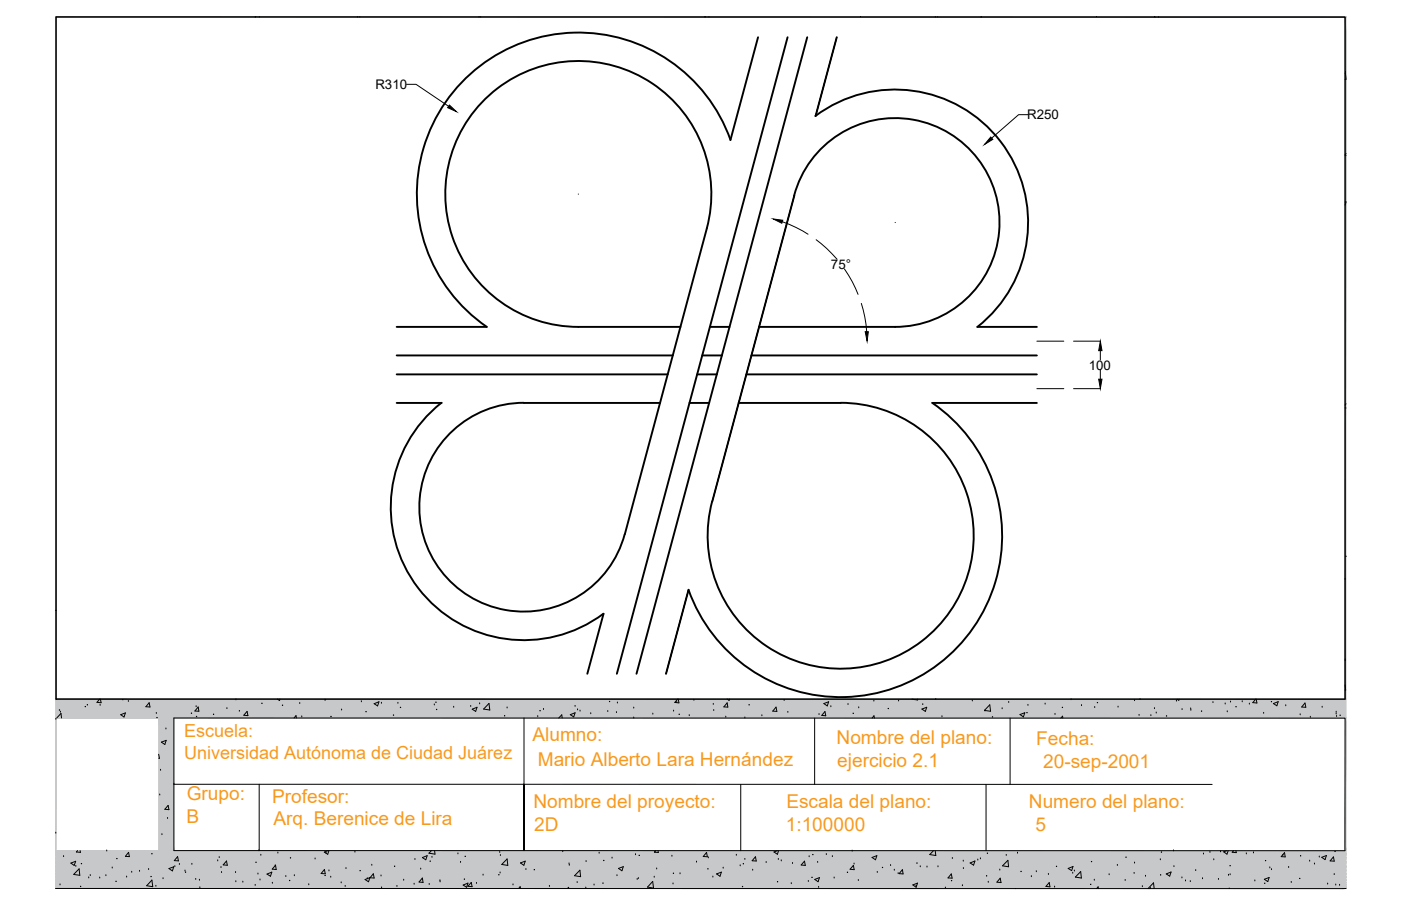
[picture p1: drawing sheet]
<svg xmlns="http://www.w3.org/2000/svg" width="432mm" height="279mm" viewBox="0 0 432 279" stroke-linecap="round" stroke-linejoin="round" font-family="sans-serif">
<!-- layer: Layer2 -->
<g fill="none" stroke="#000" stroke-width=".59">
<path d="M233.6 11.5l-8.5 31.7M242.7 11.5l-52.6 196.3M248.8 11.5l-52.6 196.3M257.9 11.5l-6.6 24.3a41 41 0 0 1 57.1 7.9 41 41 0 0 1-7.2 57.1M225.1 43.1a49.8 49.8 0 0 0-77.1-22.8 49.8 49.8 0 0 0 2 80.5h-27.7M244.8 60.3a32.2 32.2 0 0 1 36.7-23.4 32.2 32.2 0 0 1 26.4 34.5 32.2 32.2 0 0 1-32 29.4M244.8 60.3l-25.3 94.3a41 41 0 0 0 32.5 51 41 41 0 0 0 47.9-36.8 41 41 0 0 0-40.8-44.6M122.3 115.5h83.5M122.3 109.6h85M178.2 100.8a41 41 0 0 1-40.8-44.6 41 41 0 0 1 48-36.8 41 41 0 0 1 32.4 51.1l-25.3 94.2a32.2 32.2 0 0 1-36.7 23.4 32.2 32.2 0 0 1-26.4-34.5 32.2 32.2 0 0 1 32-29.4M178.3 100.8h31.4M214.9 115.5h6"/>
<path d="M216.5 109.6h6M218.8 100.8h6M230 115.5h89.6M231.6 109.6h88M233.9 100.8h42M301.2 100.8h18.4M122.3 124.3h13.8M136.1 124.2a41 41 0 0 0-7.2 57.2 41 41 0 0 0 57.1 7.8M161.5 124.3h41.9M212.5 124.3h6.1M227.7 124.3h31.4M287.3 124.2a49.8 49.8 0 0 1 2.1 80.5 49.8 49.8 0 0 1-77.2-22.8l-6.9 25.9"/>
<path d="M287.4 124.3h32.2M186 189.3l-5 18.5"/>
</g>
<!-- layer: 0 -->
<g fill="none" stroke="#000" stroke-width=".31">
<path d="M17.3 5.2l397.3 .1v210.3h-397.3zM17.3 5.2h397.3v210.4h-397.3zM78.7 5.2v.1M78.9 5.1l-.2 .1M80 5.1l-.1 .2M110.2 5.1l-.1 .2M110.9 5.1v.2M147.7 5.1l-.1 .2M148.1 5.1l.1 .2M217.4 5.1l-.2 .1 .2 .1M218.5 5.1v.2M257.9 11.5l-6.5 24.3"/>
<path d="M265.2 5.2h.1M288.4 5.1l-.2 .2M289 5.1v.2M302.3 5.3h.2M337.9 5.1h.1M355.9 5.1l.1 .2M357.1 5.1l-.1 .2M414.6 22.6l.3 1.8M414.6 24.5h.3M414.7 22.3h.1M414.6 48h.3M414.9 47.3l-.3 .4"/>
<path d="M244.8 60.3l-25.3 94.3M414.9 62.2l-.3 .1M414.9 62.3l-.3 1M414.6 125.8h.3M414.9 124.5l-.3 .4M17.3 188.2v.1M212.2 181.9l-6.9 25.9M18.6 219.6h.1M30.7 215.6l-.8 1 1.3 .1-.3-1.1M30.9 217.5h.1M46 216.7l.2 1.3-1.2-.1zM60.5 217.9h.1"/>
<path d="M61.1 218l.2 1.3h-1.2zM72.7 215.8h.1M76.2 219.4l.2 1.3-1.3-.1zM85.5 215.6l.6 .4 .2-.4M100.2 216h.1M105.3 219h.1M111.4 216.4h.1M115.3 217l1.5-.6-.4 1.3zM117.6 216.9h.1M122.6 216.9h.1M133.9 217.4h.1M139.8 218.1h.1"/>
<path d="M145.1 217.9h.1M145.5 218.7l1.5-.6-.4 1.3zM147.8 217.1h.1M150.7 216.9l.3 2.1-1.9-.3zM156.3 218.3h.1M167.5 218.8h.1M178 218.9h.1M178.8 219.3h.1M187.3 219.4h.1M190 219.8h.1M190.3 216.8h.1M195.3 218.4h.1"/>
<path d="M207.6 219.3h.1M208.6 216.6h.1M208.9 215.6l-.9 1 1.3 .2-.3-1.2M213.9 216h.1M219.8 217.2h.1M224.1 216.8l.2 1.3-1.2-.1zM224.1 215.6l.6 .4 .2-.4M239.2 218.1l.2 1.3-1.2-.1zM242.8 219.7h.1M253.9 217l1.5-.6-.4 1.3zM254.3 219.4l.2 1.3-1.2-.1zM256.1 217.9h.1"/>
<path d="M261.4 217.3h.1M264.7 218.3h.1M269.3 216.2h.1M276.9 216.2h.1M281.1 215.6l1.7 .3v-.3M284.1 218.7l1.5-.6-.4 1.3zM288.4 215.7h.1M299.7 216.2h.1M303.6 219.3h.1M305.1 217.4l.2 1.9-1.9-.2zM308.9 218.6h.1M310.9 216.6h.1"/>
<path d="M316.8 217.5h.1M322.1 217.1h.1M330.1 215.8h.1M333.3 217.6h.1M337.4 218.2h.1M344.6 218.1h.1M349.7 216.1h.1M351.4 215.7h.1M355.8 218.5h.1M356.4 219.9h.1M362.6 216.2h.1M362.8 215.6l.5 .4 .1-.4"/>
<path d="M364.3 218.8h.1M367 218.6h.1M367 219h.1M373.8 216.7h.1M377.6 217.1h.1M378.2 219.5h.1M379.3 216.5h.1M382.9 216.4h.1M385.1 217.1h.1M387 215.6l-.9 1.1 1.3 .1-.2-1.2M389.5 220h.1M392.5 217l1.5-.6-.5 1.2z"/>
<path d="M396.3 217.6h.1M402.2 216.8l.3 1.3-1.3-.1zM407.5 218.1h.1M411.8 219.6h.1M414.6 203.2v.4M414.6 211.2l.1 1.6h-.1M17.2 221.6v.1M17.5 221.4l1.3-1.4 .2 1.4M37.2 220.4l1.5-.5-.5 1.2zM48.2 220h.1M48.9 232.6l.2 1.3-.2-.1M49.5 237.5h.1"/>
<path d="M49.7 228.9l1.5-.6-.4 1.3zM51.1 224.8h.1M53.6 221.4l361 .1-.1 40.9-360.9-.1zM90.6 221.4l.6-.7 .2 .7M93 221.1h.1M161.5 221.4v40.9v-20.4h-107.9M165.7 221h.1M172.2 221.4l.9-1 .2 1M175.8 220.4l1.4-.6-.4 1.3zM182.1 220.1h.1M195.3 221.4h.1M201.2 220.2h.1"/>
<path d="M212.4 220.7h.1M223.7 221.2h.1M229.6 221.4h.1M234.8 220.7h.1M251.1 221.5v20.4M252.4 220.4h.1M268.8 221.5l.6-.8 .1 .8M290.3 221h.1M311.3 221.5v20.4M314.4 220.4l1.4-.6-.4 1.3zM325.2 220.3h.1M326.9 221.5l.6-.6 .1 .6"/>
<path d="M351.1 220.6h.1M354.7 220.7h.1M400.7 220.4h.1M403.9 221.2h.1M411.8 220.2h.1M411.9 221h.1M17.2 256.9h.1M49.2 245.2h.1M49.9 257.4h.1M51.6 252.4h.1M51.8 248.4l.3 1.3-1.3-.1zM53.6 241.9h.1"/>
<path d="M79.9 241.9v20.4M161.5 241.9h212.1M228.3 241.9v20.5M303.9 241.9v20.5M17.1 274h397.8M18.5 272.9h.1M19.6 264.2h.1M21.8 266.2l1.5-.6-.4 1.3zM22.7 269.6l1.7-1.7 .2 2-1.9-.2M23.4 267.2h.1M23.9 262.3l-.4 .4 1.3 .2-.1-.6M27.3 270.7h.1"/>
<path d="M27.8 270h.1M30.7 270.8h.1M32.6 270.1h.1M32.9 262.4h.1M34.6 267.7h.1M39 270.5h.1M39.6 262.9l.3 1.3-1.2-.1zM40.6 269h.1M43 268.7h.1M45.8 268.2h.1M46.8 271.4l.3 2-1.9-.3zM48 273.3h.1"/>
<path d="M50.2 271h.1M52.1 267.9l1.5-.6-.5 1.3zM53.9 267.3h.1M54.7 264.2l.3 1.3-1.3-.1zM55.3 266.6h.1M57 268.6h.1M59.1 266.5h.1M60.3 271.2h.1M61.5 271.5h.1M61.6 273.8h.1M67.1 265.5h.1M67.6 264.5h.1"/>
<path d="M68.3 269.1h.1M69.8 265.5l.3 1.3-1.3-.1zM72.6 269.1h.1M72.7 271.9h.1M74.8 272h.1M79.5 269.6h.1M79.8 262.4h.1M80.1 271.4h.1M80.4 263.8h.1M82.3 269.6l1.5-.6-.4 1.2zM83.9 272.4h.1M84.8 267h.1"/>
<path d="M84.9 266.8l.2 1.4-1.2-.2zM85.6 263.1h.1M88.1 270.3h.1M90.7 270.1h.1M95.2 272.9h.1M97.1 264.9h.1M100 268.2l.2 1.3-1.2-.1zM101.1 262.3l-1.2 .5 1.1 .7 .4-1.2M101.4 268.6h.1M101.9 270.5h.1M105.2 272.3h.1M106.4 273.4h.1"/>
<path d="M106.6 267.9h.1M109.4 262.8h.1M112.5 271.2l1.5-.5-.4 1.2zM113.2 271h.1M114.6 266.8h.1M115.1 269.5l.2 1.3-1.3-.1zM117.4 270.1h.1M117.6 273.8h.1M122.3 273.4h.1M124.4 271.5h.1M127.6 272.7h.1M127.9 265.1h.1"/>
<path d="M129.7 268h.1M130.2 270.8l.2 1.3-1.2-.1zM130.2 264.5l1.5-.6-.5 1.2zM133 262.3l-.8 .8 1.9 .3-.2-1.1M133.1 264.4h.1M135.6 271.6h.1M135.6 272h.1M141.1 263.3h.1M141.9 266h.1M142.7 272.9l1.5-.6-.4 1.3zM145.2 272.1l.3 1.3-1.3-.1zM146.9 272.4h.1"/>
<path d="M148.9 269.9h.1M154.1 269.2h.1M154.2 263.8h.1M156.3 264.9l.2 2-1.9-.3zM158.1 272.9h.1M159.9 274l.4-.6 .1 .6M160.4 266.1l1.5-.5-.4 1.2zM162.1 268.2h.1M169.3 273.4h.1M173.4 262.7h.1M175.1 274h.1M175.4 266.4h.1"/>
<path d="M177.9 272.2h.1M178.7 268.4l.2 2-1.8-.3zM180.6 273.9h.1M180.6 265.7h.1M183.1 272.9h.1M184.7 263.1h.1M188.6 264.6h.1M190.2 270.1h.1M190.6 267.8l1.5-.5-.4 1.2zM195.9 263.6h.1M196.4 271.2h.1M201.2 271.8l.2 2.1-1.8-.3z"/>
<path d="M201.6 270.5h.1M201.9 262.9h.1M202.1 262.4l-.4 .4 1.2 .1-.1-.5M202.4 268h.1M207.1 264h.1M207.4 272.6h.1M209.6 269.5h.1M214.7 265.9h.1M217.8 262.9l.2 1.3-1.3-.1zM218.3 264.6h.1M219.7 270.5h.1M220.9 269.5l1.4-.5-.4 1.2z"/>
<path d="M222.9 267.7h.1M226.9 263.8h.1M228.1 267h.1M229.6 265h.1M232 268.4h.1M232.8 264.2l.3 1.3-1.3-.1zM236.1 266h.1M239.6 262.4l-1.1 .3 1.1 .8 .3-1.1M240.8 265.5h.1M243.9 272.5h.1M244.3 266.3h.1M247.9 265.6l.3 1.3-1.3-.1z"/>
<path d="M249.1 271.8h.1M249.4 264.2h.1M251.1 271.2l1.5-.5-.5 1.2zM252 266h.1M252.3 273.7h.1M254.7 263.5h.1M256.5 264.2h.1M257.1 270.8h.1M262.6 262.5h.1M263 266.9l.3 1.3-1.3-.1zM263.2 266.5h.1M264.5 271.5h.1"/>
<path d="M268.8 264.4l1.5-.5-.5 1.2zM270.4 269h.1M274.5 266.9h.1M275.6 268.4h.1M276.8 269.4h.1M278.1 268.2l.2 1.3-1.2-.1zM281.3 272.9l1.5-.6-.4 1.3zM283.6 267.3h.1M285.7 267.4h.1M287.7 262.4l-1.1 1.1 1.8 .3-.2-1.4M289.1 267.3h.1M291.4 273.9h.1"/>
<path d="M293.2 269.5l.3 1.3-1.3-.1zM296.6 273.1h.1M296.9 265.6h.1M296.9 267.9h.1M299 266.1l1.5-.6-.4 1.3zM301.4 265.2h.1M302.2 264.9h.1M304.6 272.1h.1M308.1 268.3h.1M308.3 270.8l.2 1.4-1.2-.2zM310.1 263.8h.1M310.6 265.3l.3 2-1.9-.3z"/>
<path d="M313 274h.1M313.6 263.1h.1M317.9 270.4h.1M319.4 268.8h.1M323.1 269.7h.1M323.4 272.2l.2 1.3-1.2-.1zM325 273.6h.1M329.2 267.8l1.5-.6-.4 1.3zM330.6 269.3h.1M331.1 268.6h.1M333.1 268.8l.2 2-1.9-.3zM337.3 271.5h.1"/>
<path d="M338 274l.5-.5v.5M341.8 269.8h.1M344.4 266.9h.1M349.5 269.3h.1M349.7 266.2h.1M352.1 273.4h.1M353.1 270.2h.1M354.2 274h-.3l1.6-1.7 .2 1.7M354.6 274h.1M357.6 265.1h.1M359.5 269.5l1.4-.6-.4 1.3zM361.7 262.4h.1"/>
<path d="M361.8 267.3h.1M364.3 270.7h.1M365.4 271.7h.1M366.9 271.9h.1M370.6 271h.1M370.9 263.4h.1M372.9 262.9h.1M374.1 265.1h.1M375.5 271.2h.1M376.2 262.7h.1M378 262.4l-.9 .3 1.1 .7 .3-1M378.6 269.9h.1"/>
<path d="M379.1 269.8h.1M380.2 262.4l-.4 .4 1.2 .1-.1-.5M384.1 263.3h.1M386.3 263h.1M386.8 271.7h.1M389.7 271.2l1.5-.6-.5 1.3zM391.4 267.6h.1M391.9 268.2h.1M395.4 263.8h.1M395.9 262.9l.2 1.4-1.2-.1zM397.2 267.5h.1M398 272.1h.1"/>
<path d="M403.6 265.6h.1M405.1 266.5h.1M406.6 264.3h.1M407.4 264.4l1.4-.6-.4 1.3zM409.2 272.6h.1M411 264.3l.2 1.3-1.2-.1zM411.7 272.9h.1M412.9 273h.1"/>
</g>
<!-- layer: Layer3 -->
<g fill="none" stroke="#000" stroke-width=".31">
<path d="M125.3 26h2.9l10.1 6.8M316.9 35.4h-3l-8.3 7.2M178.2 59.8l.1 .1M241.1 68.4a38.3 38.3 0 0 1 7.9 3.8M251.5 73.9a39.6 39.6 0 0 1 6.5 6M275.9 68.6h.1M260.3 82.9a36.6 36.6 0 0 1 4.2 7.9M265.5 93.6a36.8 36.8 0 0 1 1.6 8.7M319.6 105.2h8.3M319.6 119.9h8.3M330.9 105.2h8.3M330.9 119.9h8.3"/>
<path d="M339.1 108.1v2.9M339.1 114.1v2.8"/>
</g>
<path d="M138.5 32.4l2.2 2-2.7-1.2zM305.4 42.3l.6 .7-2.6 1.5zM238.3 67.5l3 .4-.3 .9zM266.7 102.3h.9l-.3 2.9zM339.1 105.2l.5 2.9h-1zM338.6 116.9h1l-.5 3z" fill="#000" stroke="#000" stroke-width=".31"/>
<!-- layer: 0 -->
<g fill="#c7c8ca" stroke="#c7c8ca" stroke-width=".31">
<path d="M414.6 5.3h.3z"/>
<path d="M17.1 213.2l.2 2.4z"/>
<path d="M414.6 5.4h.3v5.5z"/>
<path d="M17.1 215.6h397.5z"/>
<path d="M414.6 221.5h.3v1.1z"/>
<path d="M17.1 261.8l.1 .5z"/>
<path d="M414.5 261.8h.4z"/>
<path d="M17.1 262.3l397.4 .1z"/>
<path d="M17.1 264.5l397.8 .4h-397.8z"/>
<path d="M17.1 265.8l397.8 .4h-397.8z"/>
<path d="M17.1 267.4l397.8 .9h-397.8z"/>
<path d="M17.1 268.3l397.8 .2h-397.8z"/>
<path d="M17.1 268.5l397.8 .9h-397.8z"/>
<path d="M17.1 269.4l397.8 .2h-397.8z"/>
<path d="M17.1 269.6l397.8 .8h-397.8z"/>
<path d="M17.1 270.4l397.8 .2z"/>
<path d="M17.1 270.6l397.8 .8h-397.8z"/>
<path d="M17.1 271.4l397.8 .1z"/>
<path d="M17.1 271.5l397.8 .7h-397.8z"/>
<path d="M17.1 272.2h397.8z"/>
<path d="M17.1 272.9l397.8 .4h-397.8z"/>
<path d="M17.1 273.4l397.8 .3h-397.8z"/>
<path d="M17.1 273.7l397.8 .2h-397.8z"/>
<path d="M17.2 274h397.7z"/>
<path d="M17.1 274h397.8z"/>
<path d="M360.5 5.1l54.4 .1zM17.1 5.2h397.8zM17.1 5.1h343.4z"/>
<path d="M17.3 5.2l397.6 .1zM17.3 5.2l397.6 .1z"/>
<path d="M414.6 5.4l.3-.1zM414.6 5.3h.3z"/>
<path d="M17.3 5.3l-.2 .6zM17.1 5.3v.6z"/>
<path d="M17.3 5.9l-.2 1.4zM17.1 5.9v1.4z"/>
<path d="M17.3 7.3v208.3zM17.1 7.3v205.9z"/>
<path d="M414.9 10.9l-.3 204.7h.3zM414.6 5.4l.3 5.5-.3 204.7z"/>
<path d="M17.1 221.4h397.8v-.2zM17.1 215.8l397.8 5.4-397.8 .2z"/>
<path d="M17.1 215.8l397.8 5.4v-5.6zM17.1 215.6h397.8l-397.8 .2z"/>
<path d="M48.9 221.4h366zM48.9 221.4h366z"/>
<path d="M53.6 221.4l361.3 .1zM53.6 221.4l361.3 .1z"/>
<path d="M414.9 222.6l-.4 39.2h.4zM414.6 221.5l.3 1.1-.4 39.2z"/>
<path d="M17.2 221.4v40.9zM17.1 221.4v40.4z"/>
<path d="M48.9 221.4l4.7 40.9v-40.9zM48.9 221.4l4.7 40.9h-4.7z"/>
<path d="M17.1 262.3h36.5zM17.1 262.3h36.5z"/>
<path d="M414.9 261.8l-.4 .6h.4zM414.5 261.8h.4l-.4 .6z"/>
<path d="M17.1 262.3l397.4 .1zM17.1 262.3h36.5z"/>
<path d="M17.1 263.2l397.8-.1zM17.1 262.4l397.8 .7-397.8 .1z"/>
<path d="M17.1 262.4l397.8 .7v-.7zM17.1 262.4h397.8z"/>
<path d="M17.1 263.6h397.8zM17.1 263.2l397.8 .4h-397.8z"/>
<path d="M17.1 263.2l397.8 .4v-.4zM17.1 263.2h397.8z"/>
<path d="M17.1 264.5h397.8zM17.1 263.6l397.8 .9h-397.8z"/>
<path d="M17.1 263.6l397.8 .9v-.9zM17.1 263.6h397.8z"/>
<path d="M17.1 264.5l397.8 .4v-.4zM17.1 264.5h397.8z"/>
<path d="M17.1 265.8h397.8zM17.1 264.9l397.8 .9h-397.8z"/>
<path d="M17.1 264.9l397.8 .9v-.9zM17.1 264.9h397.8z"/>
<path d="M17.1 265.8l397.8 .4v-.4zM17.1 265.8h397.8z"/>
<path d="M17.1 267.1h397.8zM17.1 266.2l397.8 .9h-397.8z"/>
<path d="M17.1 266.2l397.8 .9v-.9zM17.1 266.2h397.8z"/>
<path d="M17.1 267.4l397.8-.1zM17.1 267.1l397.8 .2-397.8 .1z"/>
<path d="M17.1 267.1l397.8 .2v-.2zM17.1 267.1h397.8z"/>
<path d="M17.1 267.4l397.8 .9v-.9zM17.1 267.4h397.8z"/>
<path d="M17.1 268.3l397.8 .2v-.2zM17.1 268.3h397.8z"/>
<path d="M17.1 268.5l397.8 .9v-.9zM17.1 268.5h397.8z"/>
<path d="M17.1 269.4l397.8 .2v-.2zM17.1 269.4h397.8z"/>
<path d="M17.1 269.6l397.8 .8v-.8zM17.1 269.6h397.8z"/>
<path d="M17.1 270.4l397.8 .2zM17.1 270.4h397.8z"/>
<path d="M17.1 270.6l397.8 .8v-.8zM17.1 270.6h397.8z"/>
<path d="M17.1 271.4l397.8 .1zM17.1 271.4h397.8z"/>
<path d="M17.1 271.5l397.8 .7v-.7zM17.1 271.5h397.8z"/>
<path d="M17.1 272.2h397.8zM17.1 272.2h397.8z"/>
<path d="M17.1 272.9l397.8-.1zM17.1 272.2l397.8 .6-397.8 .1z"/>
<path d="M17.1 272.2l397.8 .6v-.6zM17.1 272.2h397.8z"/>
<path d="M17.1 272.9h397.8zM17.1 272.9h397.8z"/>
<path d="M17.1 272.9l397.8 .4v-.4zM17.1 272.9h397.8z"/>
<path d="M17.1 273.3l397.8 .1zM17.1 273.3l397.8 .1z"/>
<path d="M17.1 273.4l397.8 .3v-.3zM17.1 273.4h397.8z"/>
<path d="M17.1 273.7h397.8zM17.1 273.7h397.8z"/>
<path d="M17.1 273.7l397.8 .2v-.2zM17.1 273.7h397.8z"/>
<path d="M17.1 273.9l397.8 .1zM17.1 273.9l397.8 .1z"/>
<path d="M17.1 274h397.8zM17.1 274h397.8z"/>
</g>
<path d="M17.1 262.3h.1" fill="none" stroke="#c7c8ca" stroke-width=".31"/>
<g fill="#000" stroke="#000" stroke-width=".31">
<path d="M26.3 217.8v.2zM26.8 217.4h.2zM73.7 219.2h.2zM112.8 219.4v.2zM123.4 218.2h.1zM134.3 216.5h.2zM166.4 219.2h.1zM177.2 217.7h.1zM219.9 219h.1zM230.8 217.4h.2zM273.7 218.5h.2zM327.4 218.2h.1z"/>
<path d="M370.2 219.3h.2zM380.9 217.9h.1zM391.8 216.4h.2zM305.8 221.1h.2zM46.7 263.3h.2zM68.1 267.3v.2zM78.6 272.9h.1zM89.5 264.6h.1zM100.1 270h.2zM100.4 263h.1zM121.5 267.1h.2zM132.2 272.6h.2z"/>
<path d="M143 271.1h.2zM153.7 269.8h.1zM164.6 268.2h.2zM175.1 273.7h.2zM186 265.4h.2zM196.7 270.8h.2zM196.9 263.8h.2zM218.1 267.9h.2zM239.6 271.9h.1zM239.8 264.9h.2zM282.5 266.2h.2zM293.5 264.6h.1z"/>
<path d="M304.2 263.1h.2zM314.6 268.7h.2zM336.3 265.7h.2zM347 264.3h.1zM357.6 269.8h.2zM379.1 267h.1zM389.7 272.4h.2zM390 265.4h.1zM400.8 263.9h.1zM411.4 262.6h.2z"/>
<circle cx="414.6" cy="178.5" r=".07"/>
<circle cx="414.8" cy="171.5" r=".07"/>
<circle cx="18.3" cy="219" r=".07"/>
<circle cx="37.8" cy="215.7" r=".07"/>
<circle cx="59" cy="219.9" r=".07"/>
<circle cx="69.9" cy="218.4" r=".07"/>
<circle cx="80.7" cy="216.9" r=".07"/>
<circle cx="87.1" cy="217.5" r=".07"/>
<circle cx="100.3" cy="215.7" r=".07"/>
<circle cx="187.9" cy="216.3" r=".07"/>
<circle cx="241.7" cy="215.9" r=".07"/>
<circle cx="263" cy="220" r=".07"/>
<circle cx="284.4" cy="217.1" r=".07"/>
<circle cx="316.5" cy="219.8" r=".07"/>
<circle cx="338.2" cy="216.7" r=".07"/>
<circle cx="48.4" cy="221.3" r=".07"/>
<circle cx="60.6" cy="220.9" r=".07"/>
<circle cx="102" cy="220.9" r=".07"/>
<circle cx="121.3" cy="220.5" r=".07"/>
<circle cx="155.5" cy="220.7" r=".07"/>
<circle cx="209.3" cy="220.3" r=".07"/>
<circle cx="359.5" cy="220.8" r=".07"/>
<circle cx="413" cy="220.6" r=".07"/>
<circle cx="25.1" cy="266.3" r=".07"/>
<circle cx="36" cy="264.8" r=".07"/>
<circle cx="46.6" cy="270.3" r=".07"/>
<circle cx="57.2" cy="268.9" r=".07"/>
<circle cx="78.9" cy="265.9" r=".07"/>
<circle cx="89.3" cy="271.5" r=".07"/>
<circle cx="111" cy="268.5" r=".07"/>
<circle cx="132.6" cy="265.6" r=".07"/>
<circle cx="143.4" cy="264.1" r=".07"/>
<circle cx="154" cy="262.7" r=".07"/>
<circle cx="185.8" cy="272.3" r=".07"/>
<circle cx="207.5" cy="269.3" r=".07"/>
<circle cx="228.8" cy="273.4" r=".07"/>
<circle cx="229.1" cy="266.4" r=".07"/>
<circle cx="250.3" cy="270.6" r=".07"/>
<circle cx="261.2" cy="269" r=".07"/>
<circle cx="272" cy="267.5" r=".07"/>
<circle cx="282.4" cy="273.1" r=".07"/>
<circle cx="293.3" cy="271.6" r=".07"/>
<circle cx="304.1" cy="270.1" r=".07"/>
<circle cx="325.6" cy="267.2" r=".07"/>
<circle cx="346.8" cy="271.4" r=".07"/>
<circle cx="358" cy="262.8" r=".07"/>
<circle cx="368.5" cy="268.3" r=".07"/>
<circle cx="378.9" cy="273.9" r=".07"/>
<circle cx="400.6" cy="270.9" r=".07"/>
<circle cx="411.2" cy="269.5" r=".07"/>
</g>
<g font-size="5.9" fill="#f8991e">
<text x="164.1" y="228.7">Alumno:</text>
<text x="257.9" y="229.4">Nombre del plano:</text>
<text x="319.4" y="229.7">Fecha:</text>
<text x="165.8" y="236.3">Mario Alberto Lara Hernández</text>
<text x="258.1" y="236.6">ejercicio 2.1</text>
<text x="321.5" y="236.9">20-sep-2001</text>
<text x="57.6" y="246.7">Grupo:</text>
<text x="83.9" y="247.5">Profesor:</text>
<text x="164.4" y="249.1">Nombre del proyecto:</text>
<text x="242.4" y="249.2">Escala del plano:</text>
<text x="317.1" y="249.2">Numero del plano:</text>
<text x="57.5" y="253.8">B</text>
<text x="84.3" y="254.6">Arq. Berenice de Lira</text>
<text x="164.7" y="256.3">2D</text>
<text x="242.2" y="256.4">1:100000</text>
<text x="319.2" y="256.4">5</text>
</g>
<g font-size="5.6" fill="#f8991e">
<text x="56.7" y="227.4">Escuela:</text>
<text x="56.7" y="234.1">Universidad Autónoma de Ciudad Juárez</text>
</g>
<g font-size="4.1">
<text x="115.7" y="27.4">R310</text>
<text x="316.6" y="36.8">R250</text>
<text x="256.1" y="82.9">75°</text>
<text x="335.6" y="114">100</text>
</g>
</svg>
